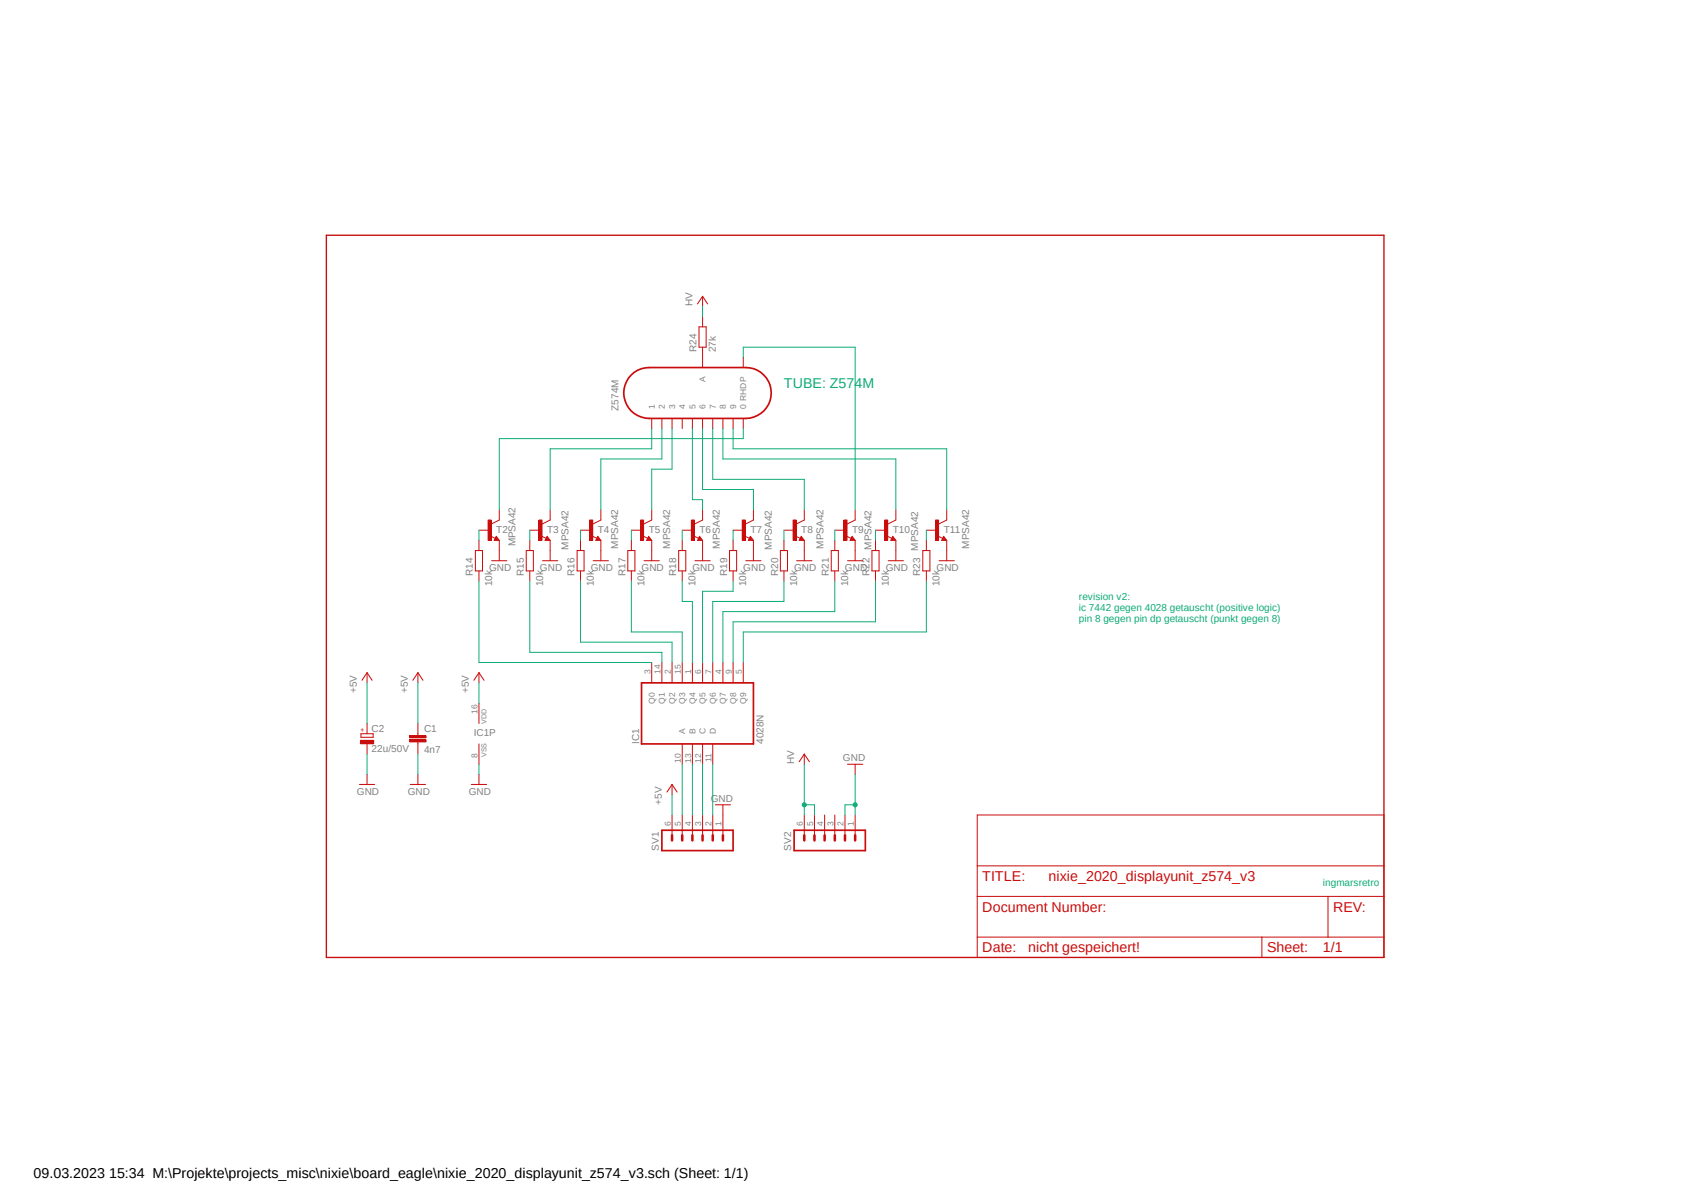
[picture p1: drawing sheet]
<svg xmlns="http://www.w3.org/2000/svg" width="420mm" height="297mm" viewBox="0 0 420 297" stroke-linecap="round" stroke-linejoin="round" font-family="sans-serif">
<path d="M81 58.4l264.9 181.1M345.9 58.4l-264.9 181.1" fill="none" stroke="#fff" stroke-width=".25"/>
<path d="M122.4 133.8l1.3 .6M123.9 133.9l.8 1h-1.3zM123.9 134.4l.1 .2h-.3l.2-.5 .5 .6h-.7M124.7 129.8l-2.1 1M117.7 195.8h3.8M119.6 193.3v2.5" fill="none" stroke="#c90d0c" stroke-width=".25"/>
<path d="M121.9 129.8h.7v5.1h-.7z" fill-rule="evenodd" fill="#c90d0c"/>
<path d="M118.7 137.4h1.8v5.1h-1.8zM119.6 132.3h2.5M119.6 134.9v2.5M121.9 129.8h.7v5.1h-.7zM122.8 140h3.8M124.7 127.3v2.5M124.7 134.9v5.1M135.1 133.8l1.3 .6M136.6 133.9l.8 1h-1.3zM136.6 134.4l.1 .2h-.3l.2-.5 .5 .6h-.7M137.4 129.8l-2.1 1M119.6 142.5v2.5" fill="none" stroke="#c90d0c" stroke-width=".25"/>
<path d="M134.6 129.8h.7v5.1h-.7z" fill-rule="evenodd" fill="#c90d0c"/>
<path d="M131.4 137.4h1.8v5.1h-1.8zM132.3 132.3h2.5M132.3 134.9v2.5M134.6 129.8h.7v5.1h-.7zM135.5 140h3.8M137.4 127.3v2.5M137.4 134.9v5.1M147.8 133.8l1.3 .6M149.3 133.9l.7 1h-1.2zM149.3 134.4l.1 .2h-.4l.3-.5 .5 .6h-.8M150 129.8l-2 1M132.3 142.5v2.5" fill="none" stroke="#c90d0c" stroke-width=".25"/>
<path d="M147.2 129.8h.8v5.1h-.8z" fill-rule="evenodd" fill="#c90d0c"/>
<path d="M144.1 137.4h1.7v5.1h-1.7zM144.9 132.3h2.6M144.9 134.9v2.5M147.2 129.8h.8v5.1h-.8zM148.1 140h3.8M150 127.3v2.5M150 134.9v5.1M160.5 133.8l1.3 .6M162 133.9l.7 1h-1.2zM162 134.4l.1 .2h-.4l.3-.5 .5 .6h-.8M162.7 129.8l-2 1M144.9 142.5v2.5" fill="none" stroke="#c90d0c" stroke-width=".25"/>
<path d="M159.9 129.8h.8v5.1h-.8z" fill-rule="evenodd" fill="#c90d0c"/>
<path d="M156.8 137.4h1.7v5.1h-1.7zM157.6 132.3h2.6M157.6 134.9v2.5M159.9 129.8h.8v5.1h-.8zM160.8 140h3.8M162.7 127.3v2.5M162.7 134.9v5.1M173.2 133.8l1.3 .6M174.7 133.9l.7 1h-1.2zM174.7 134.4l.1 .2h-.4l.3-.5 .5 .6h-.8M175.4 129.8l-2 1M157.6 142.5v2.5" fill="none" stroke="#c90d0c" stroke-width=".25"/>
<path d="M172.6 129.8h.8v5.1h-.8z" fill-rule="evenodd" fill="#c90d0c"/>
<path d="M169.5 137.4h1.7v5.1h-1.7zM170.3 132.3h2.6M170.3 134.9v2.5M172.6 129.8h.8v5.1h-.8zM173.5 140h3.8M175.4 127.3v2.5M175.4 134.9v5.1M185.9 133.8l1.3 .6M187.4 133.9l.7 1h-1.2zM187.4 134.4l.1 .2h-.4l.3-.5 .5 .6h-.8M188.1 129.8l-2 1M170.3 142.5v2.5" fill="none" stroke="#c90d0c" stroke-width=".25"/>
<path d="M185.3 129.8h.8v5.1h-.8z" fill-rule="evenodd" fill="#c90d0c"/>
<path d="M182.2 137.4h1.7v5.1h-1.7zM183 132.3h2.6M183 134.9v2.5M185.3 129.8h.8v5.1h-.8zM186.2 140h3.8M188.1 127.3v2.5M188.1 134.9v5.1M198.6 133.8l1.2 .6M200.1 133.9l.7 1h-1.2zM200.1 134.4l.1 .2h-.4l.3-.5 .5 .6h-.8M200.8 129.8l-2 1M183 142.5v2.5" fill="none" stroke="#c90d0c" stroke-width=".25"/>
<path d="M198 129.8h.8v5.1h-.8z" fill-rule="evenodd" fill="#c90d0c"/>
<path d="M194.9 137.4h1.7v5.1h-1.7zM195.7 132.3h2.6M195.7 134.9v2.5M198 129.8h.8v5.1h-.8zM198.9 140h3.8M200.8 127.3v2.5M200.8 134.9v5.1M211.3 133.8l1.2 .6M212.8 133.9l.7 1h-1.2zM212.8 134.4l.1 .2h-.4l.3-.5 .5 .6h-.8M213.5 129.8l-2 1M195.7 142.5v2.5" fill="none" stroke="#c90d0c" stroke-width=".25"/>
<path d="M210.7 129.8h.8v5.1h-.8z" fill-rule="evenodd" fill="#c90d0c"/>
<path d="M207.6 137.4h1.7v5.1h-1.7zM208.4 132.3h2.6M208.4 134.9v2.5M210.7 129.8h.8v5.1h-.8zM211.6 140h3.8M213.5 127.3v2.5M213.5 134.9v5.1M221.4 133.8l1.3 .6M222.9 133.9l.8 1h-1.3zM222.9 134.4l.2 .2h-.4l.2-.5 .5 .6h-.7M223.7 129.8l-2 1M208.4 142.5v2.5" fill="none" stroke="#c90d0c" stroke-width=".25"/>
<path d="M220.9 129.8h.8v5.1h-.8z" fill-rule="evenodd" fill="#c90d0c"/>
<path d="M217.7 137.4h1.8v5.1h-1.8zM218.6 132.3h2.5M218.6 134.9v2.5M220.9 129.8h.8v5.1h-.8zM221.8 140h3.8M223.7 127.3v2.5M223.7 134.9v5.1M234.1 133.8l1.3 .6M235.6 133.9l.8 1h-1.3zM235.6 134.4l.2 .2h-.4l.2-.5 .5 .6h-.7M236.4 129.8l-2 1M218.6 142.5v2.5" fill="none" stroke="#c90d0c" stroke-width=".25"/>
<path d="M233.6 129.8h.8v5.1h-.8z" fill-rule="evenodd" fill="#c90d0c"/>
<g fill="none" stroke="#c90d0c" stroke-width=".25">
<path d="M175.4 74v2.5M175.4 79v2.6M175.4 74l1.3 1.9M175.4 74l-1.2 1.9M174.5 81.6h1.8v5.1h-1.8zM175.4 86.7v5M185.6 89.2v2.5M162.7 104.4v2.6M165.3 104.4v2.6M167.8 104.4v2.6M170.3 104.4v2.6M172.9 104.4v2.6"/>
<path d="M175.4 104.4v2.6M178 104.4v2.6M180.5 104.4v2.6M183 104.4v2.6M185.6 104.4v2.6M230.4 137.4h1.8v5.1h-1.8zM231.3 132.3h2.5M231.3 134.9v2.5M233.6 129.8h.8v5.1h-.8zM234.5 140h3.8M236.4 127.3v2.5M236.4 134.9v5.1"/>
<path d="M231.3 142.5v2.5M119.6 167.9l1.3 1.9M119.6 167.9l-1.3 1.9M119.6 167.9v2.5M104.4 183.1v.5M104.4 185.2v.5M167.8 195.8v2.5M167.8 195.8l1.3 1.9M167.8 195.8l-1.3 1.9M200.8 188.2v2.6M200.8 188.2l1.3 1.9M200.8 188.2l-1.2 1.9"/>
<path d="M211.6 190.8h3.8M213.5 190.8v2.5M167.8 203.4v5.1M170.3 203.4v5.1M172.9 203.4v5.1M175.4 203.4v5.1M178 203.4v5.1M178.6 200.9h3.8M180.5 200.9v7.6M200.8 203.4v5.1M203.4 203.4v5.1M205.9 203.4v5.1"/>
<path d="M208.4 203.4v5.1M211 203.4v5.1M213.5 203.4v5.1M244 203.4h101.6v35.6h-101.6zM244 216.1h101.6M244 223.7h101.6M244 233.9h101.6M315.1 233.9v5.1M331.6 223.7v10.2"/>
</g>
<path d="M157.6 93.6a6.2 6.2 0 0 1 4.5-1.9h24.1a6.4 6.4 0 0 1 6.4 6.4 6.4 6.4 0 0 1-6.4 6.3h-24.1a6.4 6.4 0 0 1-5.8-3.9 6.4 6.4 0 0 1 1.3-6.9zM165.3 207.2h17.7v5.1h-17.7zM198.3 207.2h17.8v5.1h-17.8z" fill="none" stroke="#c90d0c" stroke-width=".42"/>
<path d="M167.8 208.5v1.3M170.3 208.5v1.3M172.9 208.5v1.3M175.4 208.5v1.3M178 208.5v1.3M180.5 208.5v1.3M200.8 208.5v1.3M203.4 208.5v1.3M205.9 208.5v1.3M208.4 208.5v1.3M211 208.5v1.3M213.5 208.5v1.3" fill="none" stroke="#c90d0c" stroke-width=".64"/>
<path d="M81.5 58.7h264.1v180.3h-264.1z" fill="none" stroke="#c90d0c" stroke-width=".34"/>
<path d="M102.3 184.7h4.1v.5h-4.1z" fill-rule="evenodd" fill="#c90d0c"/>
<path d="M102.3 184.7h4.1v.5h-4.1z" fill="none" stroke="#c90d0c" stroke-width=".25"/>
<path d="M102.3 183.6h4.1v.5h-4.1z" fill-rule="evenodd" fill="#c90d0c"/>
<path d="M104.4 167.9v2.5M104.4 167.9l1.2 1.9M104.4 167.9l-1.3 1.9M90.1 183.1h3.1v.9h-3.1zM102.3 183.6h4.1v.5h-4.1zM102.4 195.8h3.9M104.4 180.6v2.5M104.4 185.7v2.5M104.4 193.3v2.5" fill="none" stroke="#c90d0c" stroke-width=".25"/>
<path d="M90 184.8h3.3v.8h-3.3z" fill-rule="evenodd" fill="#c90d0c"/>
<g fill="none" stroke="#c90d0c" stroke-width=".25">
<path d="M91.7 167.9v2.5M91.7 167.9l1.2 1.9M91.7 167.9l-1.3 1.9M119.6 175.5v5.1M162.7 165.4v5M165.3 165.4v5M167.8 165.4v5M170.3 165.4v5M172.9 165.4v5M175.4 165.4v5M178 165.4v5M180.5 165.4v5"/>
<path d="M183 165.4v5M185.6 165.4v5M89.7 195.8h3.9M90 184.8h3.3v.8h-3.3zM91.7 180.6v2.5M91.7 185.7v2.5M91.7 193.3v2.5M119.6 185.7v5.1M170.3 185.7v5.1M172.9 185.7v5.1M175.4 185.7v5.1M178 185.7v5.1"/>
</g>
<path d="M160.2 170.4h27.9v15.3h-27.9z" fill="none" stroke="#c90d0c" stroke-width=".42"/>
<path d="M175.4 76.5v2.5M200.8 190.8v12.6M200.8 200.9h2.6v2.5" fill="none" stroke="#0dab76" stroke-width=".25"/>
<circle cx="200.8" cy="200.9" r=".51" fill="#0dab76"/>
<g fill="none" stroke="#0dab76" stroke-width=".25">
<path d="M119.6 190.8v2.5M213.5 193.3v10.1M211 200.9h2.5"/>
<circle cx="200.8" cy="200.9" r=".51"/>
</g>
<circle cx="213.5" cy="200.9" r=".51" fill="#0dab76"/>
<g fill="none" stroke="#0dab76" stroke-width=".25">
<path d="M185.6 89.2v-2.5h27.9v40.6M162.7 107v5h-25.3v15.3M165.3 107v7.6h-15.3v12.7M167.8 107v10.1h-5.1v10.2M172.9 107v17.7h2.5v2.6M175.4 107v15.2h12.7v5.1M178 107v12.6h22.8v7.7M180.5 107v7.6h43.2v12.7M183 107v5h53.4v15.3M185.6 107v2.5h-60.9v17.8M119.6 132.3v2.6M132.3 132.3v2.6"/>
<path d="M144.9 132.3v2.6M157.6 132.3v2.6M170.3 132.3v2.6M183 132.3v2.6M195.7 132.3v2.6M208.4 132.3v2.6M218.6 132.3v2.6M231.3 132.3v2.6M119.6 145v20.4h43.1M132.3 145v17.8h33v2.6M144.9 145v15.3h22.9v5.1M157.6 145v12.7h12.7v7.7"/>
<path d="M170.3 145v5.1h2.6v15.3M183 145v2.6h-7.6v17.8M195.7 145v5.1h-17.7v15.3M208.4 145v7.7h-27.9v12.7M218.6 145v10.2h-35.6v10.2M231.3 145v12.7h-45.7v7.7M91.7 170.4v10.2M104.4 170.4v10.2M119.6 170.4v5.1M91.7 188.2v5.1M104.4 188.2v5.1M167.8 198.3v5.1"/>
<path d="M170.3 190.8v12.6M172.9 190.8v12.6M175.4 190.8v12.6M178 190.8v12.6M211 200.9v2.5"/>
<circle cx="213.5" cy="200.9" r=".51"/>
</g>
<text font-size="3.6" fill="#0dab76" x="195.8" y="96.8">TUBE: Z574M</text>
<g font-size="3.6" fill="#c90d0c">
<text x="245.3" y="219.9">TITLE:</text>
<text x="261.8" y="219.9">nixie_2020_displayunit_z574_v3</text>
<text x="245.3" y="227.5">Document Number:</text>
<text x="332.9" y="227.5">REV:</text>
<text x="245.3" y="237.7">Date:</text>
<text x="256.7" y="237.7">nicht gespeichert!</text>
<text x="316.4" y="237.7">Sheet:</text>
<text x="330.3" y="237.7">1/1</text>
</g>
<text font-size="3.6" x="8.4" y="294">09.03.2023 15:34 M:\Projekte\projects_misc\nixie\board_eagle\nixie_2020_displayunit_z574_v3.sch (Sheet: 1/1)</text>
<g font-size="2.5" fill="#808080">
<text x="172.9" y="76.5" transform="rotate(-90 172.9 76.5)">HV</text>
<text x="174" y="87.9" transform="rotate(-90 174 87.9)">R24</text>
<text x="178.7" y="87.9" transform="rotate(-90 178.7 87.9)">27k</text>
<text x="154.5" y="102.5" transform="rotate(-90 154.5 102.5)">Z574M</text>
<text x="123.9" y="133.1">T2</text>
<text x="128.7" y="136.4" transform="rotate(-90 128.7 136.4)">MPSA42</text>
<text x="136.6" y="133.1">T3</text>
<text x="141.9" y="137.2" transform="rotate(-90 141.9 137.2)">MPSA42</text>
<text x="149.3" y="133.1">T4</text>
<text x="154.3" y="136.9" transform="rotate(-90 154.3 136.9)">MPSA42</text>
<text x="162" y="133.1">T5</text>
<text x="167.3" y="136.9" transform="rotate(-90 167.3 136.9)">MPSA42</text>
<text x="174.7" y="133.1">T6</text>
<text x="179.8" y="136.9" transform="rotate(-90 179.8 136.9)">MPSA42</text>
<text x="187.4" y="133.1">T7</text>
<text x="192.7" y="137.2" transform="rotate(-90 192.7 137.2)">MPSA42</text>
<text x="200.1" y="133.1">T8</text>
<text x="205.7" y="136.9" transform="rotate(-90 205.7 136.9)">MPSA42</text>
<text x="212.8" y="133.1">T9</text>
<text x="217.6" y="137.2" transform="rotate(-90 217.6 137.2)">MPSA42</text>
<text x="222.9" y="133.1">T10</text>
<text x="235.6" y="133.1">T11</text>
<text x="242" y="136.9" transform="rotate(-90 242 136.9)">MPSA42</text>
<text x="118.1" y="143.8" transform="rotate(-90 118.1 143.8)">R14</text>
<text x="122.1" y="142.5">GND</text>
<text x="130.8" y="143.8" transform="rotate(-90 130.8 143.8)">R15</text>
<text x="134.8" y="142.5">GND</text>
<text x="143.5" y="143.8" transform="rotate(-90 143.5 143.8)">R16</text>
<text x="147.5" y="142.5">GND</text>
<text x="156.2" y="143.8" transform="rotate(-90 156.2 143.8)">R17</text>
<text x="160.2" y="142.5">GND</text>
<text x="168.9" y="143.8" transform="rotate(-90 168.9 143.8)">R18</text>
<text x="172.9" y="142.5">GND</text>
<text x="181.6" y="143.8" transform="rotate(-90 181.6 143.8)">R19</text>
<text x="185.6" y="142.5">GND</text>
<text x="194.3" y="143.8" transform="rotate(-90 194.3 143.8)">R20</text>
<text x="198.3" y="142.5">GND</text>
<text x="207" y="143.8" transform="rotate(-90 207 143.8)">R21</text>
<text x="211" y="142.5">GND</text>
<text x="217.1" y="143.8" transform="rotate(-90 217.1 143.8)">R22</text>
<text x="221.2" y="142.5">GND</text>
<text x="229.8" y="143.8" transform="rotate(-90 229.8 143.8)">R23 MPSA42</text>
<text x="233.9" y="142.5">GND</text>
<text x="122.9" y="146.3" transform="rotate(-90 122.9 146.3)">10k</text>
<text x="135.6" y="146.3" transform="rotate(-90 135.6 146.3)">10k</text>
<text x="148.3" y="146.3" transform="rotate(-90 148.3 146.3)">10k</text>
<text x="161" y="146.3" transform="rotate(-90 161 146.3)">10k</text>
<text x="173.7" y="146.3" transform="rotate(-90 173.7 146.3)">10k</text>
<text x="186.4" y="146.3" transform="rotate(-90 186.4 146.3)">10k</text>
<text x="199.1" y="146.3" transform="rotate(-90 199.1 146.3)">10k</text>
<text x="211.8" y="146.3" transform="rotate(-90 211.8 146.3)">10k</text>
<text x="221.9" y="146.3" transform="rotate(-90 221.9 146.3)">10k</text>
<text x="234.6" y="146.3" transform="rotate(-90 234.6 146.3)">10k</text>
<text x="89.1" y="173" transform="rotate(-90 89.1 173)">+5V</text>
<text x="101.8" y="173" transform="rotate(-90 101.8 173)">+5V</text>
<text x="117.1" y="173" transform="rotate(-90 117.1 173)">+5V</text>
<text x="92.8" y="182.6">C2</text>
<text x="105.9" y="182.8">C1</text>
<text x="118.3" y="183.8">IC1P</text>
<text x="159.6" y="185.7" transform="rotate(-90 159.6 185.7)">IC1</text>
<text x="190.7" y="185.7" transform="rotate(-90 190.7 185.7)">4028N</text>
<text x="92.8" y="187.7">22u/50V</text>
<text x="105.9" y="187.8">4n7</text>
<text x="198.3" y="190.8" transform="rotate(-90 198.3 190.8)">HV</text>
<text x="210.5" y="190">GND</text>
<text x="89.1" y="198.3">GND</text>
<text x="101.8" y="198.3">GND</text>
<text x="117.1" y="198.3">GND</text>
<text x="165.3" y="200.9" transform="rotate(-90 165.3 200.9)">+5V</text>
<text x="177.5" y="200.1">GND</text>
<text x="164.5" y="212.3" transform="rotate(-90 164.5 212.3)">SV1</text>
<text x="197.5" y="212.3" transform="rotate(-90 197.5 212.3)">SV2</text>
</g>
<g font-size="2.5" fill="#0dab76">
<text x="269.4" y="149.9">revision v2:</text>
<text x="269.4" y="152.5">ic 7442 gegen 4028 getauscht (positive logic)</text>
<text x="269.4" y="155.2">pin 8 gegen pin dp getauscht (punkt gegen 8)</text>
<text x="330.3" y="221.2">ingmarsretro</text>
</g>
<g font-size="2.1" fill="#808080">
<text x="176.2" y="95.5" transform="rotate(-90 176.2 95.5)">A</text>
<text x="163.5" y="102.1" transform="rotate(-90 163.5 102.1)">1</text>
<text x="166" y="102.1" transform="rotate(-90 166 102.1)">2</text>
<text x="168.6" y="102.1" transform="rotate(-90 168.6 102.1)">3</text>
<text x="171.1" y="102.1" transform="rotate(-90 171.1 102.1)">4</text>
<text x="173.7" y="102.1" transform="rotate(-90 173.7 102.1)">5</text>
<text x="176.2" y="102.1" transform="rotate(-90 176.2 102.1)">6</text>
<text x="178.7" y="102.1" transform="rotate(-90 178.7 102.1)">7</text>
<text x="181.3" y="102.1" transform="rotate(-90 181.3 102.1)">8</text>
<text x="183.8" y="102.1" transform="rotate(-90 183.8 102.1)">9</text>
<text x="186.4" y="102.1" transform="rotate(-90 186.4 102.1)">0 RHDP</text>
<text x="162.4" y="168.1" transform="rotate(-90 162.4 168.1)">3</text>
<text x="164.9" y="168.1" transform="rotate(-90 164.9 168.1)">14</text>
<text x="167.5" y="168.1" transform="rotate(-90 167.5 168.1)">2</text>
<text x="170" y="168.1" transform="rotate(-90 170 168.1)">15</text>
<text x="172.6" y="168.1" transform="rotate(-90 172.6 168.1)">1</text>
<text x="175.1" y="168.1" transform="rotate(-90 175.1 168.1)">6</text>
<text x="177.6" y="168.1" transform="rotate(-90 177.6 168.1)">7</text>
<text x="180.2" y="168.1" transform="rotate(-90 180.2 168.1)">4</text>
<text x="182.7" y="168.1" transform="rotate(-90 182.7 168.1)">9</text>
<text x="185.3" y="168.1" transform="rotate(-90 185.3 168.1)">5</text>
<text x="119.2" y="178.3" transform="rotate(-90 119.2 178.3)">16</text>
<text x="163.5" y="175.6" transform="rotate(-90 163.5 175.6)">Q0</text>
<text x="166" y="175.6" transform="rotate(-90 166 175.6)">Q1</text>
<text x="168.6" y="175.6" transform="rotate(-90 168.6 175.6)">Q2</text>
<text x="171.1" y="175.6" transform="rotate(-90 171.1 175.6)">Q3</text>
<text x="173.7" y="175.6" transform="rotate(-90 173.7 175.6)">Q4</text>
<text x="176.2" y="175.6" transform="rotate(-90 176.2 175.6)">Q5</text>
<text x="178.7" y="175.6" transform="rotate(-90 178.7 175.6)">Q6</text>
<text x="181.3" y="175.6" transform="rotate(-90 181.3 175.6)">Q7</text>
<text x="183.8" y="175.6" transform="rotate(-90 183.8 175.6)">Q8</text>
<text x="186.4" y="175.6" transform="rotate(-90 186.4 175.6)">Q9</text>
<text x="171.1" y="183.3" transform="rotate(-90 171.1 183.3)">A</text>
<text x="173.7" y="183.3" transform="rotate(-90 173.7 183.3)">B</text>
<text x="176.2" y="183.3" transform="rotate(-90 176.2 183.3)">C</text>
<text x="178.7" y="183.3" transform="rotate(-90 178.7 183.3)">D</text>
<text x="119.2" y="189.2" transform="rotate(-90 119.2 189.2)">8</text>
<text x="170" y="190.4" transform="rotate(-90 170 190.4)">10</text>
<text x="172.6" y="190.4" transform="rotate(-90 172.6 190.4)">13</text>
<text x="175.1" y="190.4" transform="rotate(-90 175.1 190.4)">12</text>
<text x="177.6" y="190.2" transform="rotate(-90 177.6 190.2)">11</text>
<text x="167.5" y="206.2" transform="rotate(-90 167.5 206.2)">6</text>
<text x="170" y="206.2" transform="rotate(-90 170 206.2)">5</text>
<text x="172.6" y="206.2" transform="rotate(-90 172.6 206.2)">4</text>
<text x="175.1" y="206.2" transform="rotate(-90 175.1 206.2)">3</text>
<text x="177.6" y="206.2" transform="rotate(-90 177.6 206.2)">2</text>
<text x="180.2" y="206.2" transform="rotate(-90 180.2 206.2)">1</text>
<text x="200.5" y="206.2" transform="rotate(-90 200.5 206.2)">6</text>
<text x="203" y="206.2" transform="rotate(-90 203 206.2)">5</text>
<text x="205.6" y="206.2" transform="rotate(-90 205.6 206.2)">4</text>
<text x="208.1" y="206.2" transform="rotate(-90 208.1 206.2)">3</text>
<text x="210.7" y="206.2" transform="rotate(-90 210.7 206.2)">2</text>
<text x="213.2" y="206.2" transform="rotate(-90 213.2 206.2)">1</text>
</g>
<text font-size="1.8" fill="#c90d0c" x="91.1" y="182.7" transform="rotate(-90 91.1 182.7)">+</text>
<g font-size="1.8" fill="#808080">
<text x="121.5" y="180.6" transform="rotate(-90 121.5 180.6)">VDD</text>
<text x="121.5" y="189" transform="rotate(-90 121.5 189)">VSS</text>
</g>
</svg>
